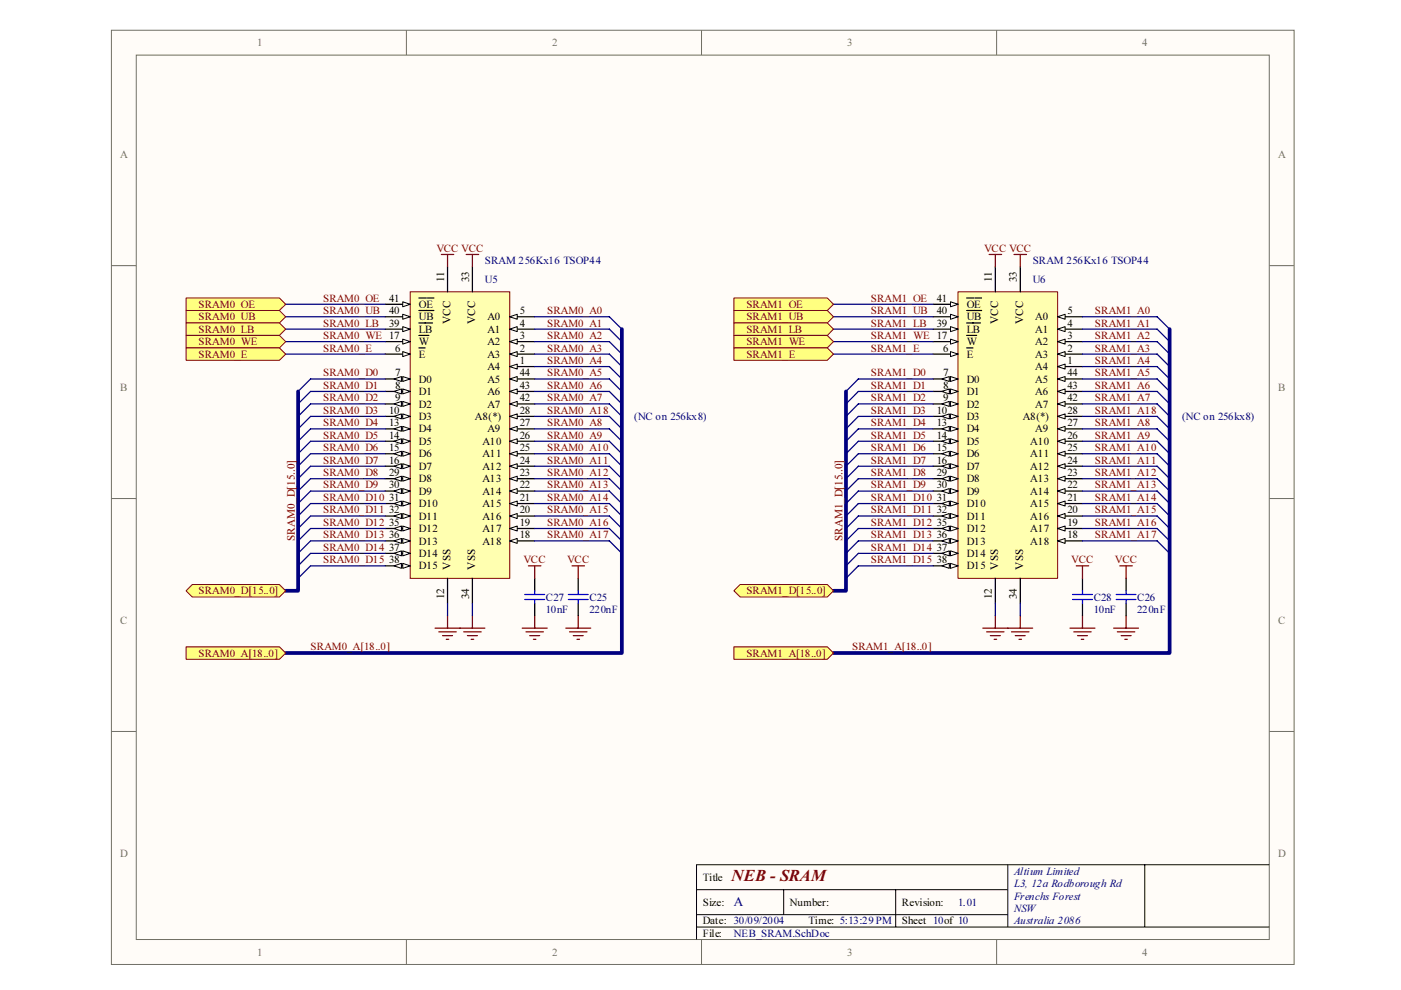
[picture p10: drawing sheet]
<svg xmlns="http://www.w3.org/2000/svg" width="297mm" height="210mm" viewBox="0 0 297 210" stroke-linecap="round" stroke-linejoin="round" font-family="sans-serif">
<g fill="#fffcf8" stroke="#706f64" stroke-width=".21">
<path d="M23.6 6.4h250.8v198.1h-250.8z" fill-rule="evenodd"/>
<path d="M28.9 11.7h240.2v187.5h-240.2z" fill-rule="evenodd"/>
</g>
<path d="M86.2 6.4v5.3M148.7 6.4v5.3M211.3 6.4v5.3M23.6 56.3h5.3M269.1 56.3h5.3M23.6 105.7h5.3M269.1 105.7h5.3M23.6 155.1h5.3M269.1 155.1h5.3M86.2 199.2v5.3M148.7 199.2v5.3M211.3 199.2v5.3" fill="none" stroke="#706f64" stroke-width=".21"/>
<path d="M147.7 188.6h66M147.7 196.6h121.4M147.7 193.9h66M166.2 188.6v5.3M189.9 188.6v8M213.7 183.3v13.3M242.7 183.3h-95v15.9M269.1 183.3h-26.4v13.3" fill="none" stroke="#000" stroke-width=".21"/>
<path d="M87 61.9h21.1v60.7h-21.1z" fill-rule="evenodd" fill="#ffffb0" stroke="#800000" stroke-width=".21"/>
<path d="M108.1 77.7h5.3" fill="none" stroke="#000" stroke-width=".26"/>
<path d="M108.1 77.7l1.6-.5v1.1z" fill="#fffcf8" stroke="#000" stroke-width=".21"/>
<path d="M108.1 75.1h5.3" fill="none" stroke="#000" stroke-width=".26"/>
<path d="M108.1 75.1l1.6-.6v1.1z" fill="#fffcf8" stroke="#000" stroke-width=".21"/>
<path d="M108.1 72.4h5.3" fill="none" stroke="#000" stroke-width=".26"/>
<path d="M108.1 72.4l1.6-.5v1.1z" fill="#fffcf8" stroke="#000" stroke-width=".21"/>
<path d="M108.1 69.8h5.3" fill="none" stroke="#000" stroke-width=".26"/>
<path d="M108.1 69.8l1.6-.5v1z" fill="#fffcf8" stroke="#000" stroke-width=".21"/>
<path d="M108.1 67.2h5.3" fill="none" stroke="#000" stroke-width=".26"/>
<path d="M108.1 67.2l1.6-.6v1.1z" fill="#fffcf8" stroke="#000" stroke-width=".21"/>
<path d="M81.7 75.1h5.3" fill="none" stroke="#000" stroke-width=".26"/>
<path d="M85.4 74.5l1.6 .6-1.6 .5z" fill="#fffcf8" stroke="#000" stroke-width=".21"/>
<path d="M94.9 56.6v5.3M81.7 72.4h5.3M88.8 73.8h1.3" fill="none" stroke="#000" stroke-width=".26"/>
<path d="M85.4 71.9l1.6 .5-1.6 .6z" fill="#fffcf8" stroke="#000" stroke-width=".21"/>
<path d="M88.8 71.1h2.1M108.1 114.7h5.3" fill="none" stroke="#000" stroke-width=".26"/>
<path d="M108.1 114.7l1.6-.5v1z" fill="#fffcf8" stroke="#000" stroke-width=".21"/>
<path d="M108.1 112.1h5.3" fill="none" stroke="#000" stroke-width=".26"/>
<path d="M108.1 112.1l1.6-.6v1.1z" fill="#fffcf8" stroke="#000" stroke-width=".21"/>
<path d="M108.1 109.4h5.3" fill="none" stroke="#000" stroke-width=".26"/>
<path d="M108.1 109.4l1.6-.5v1z" fill="#fffcf8" stroke="#000" stroke-width=".21"/>
<path d="M108.1 106.8h5.3" fill="none" stroke="#000" stroke-width=".26"/>
<path d="M108.1 106.8l1.6-.6v1.1z" fill="#fffcf8" stroke="#000" stroke-width=".21"/>
<path d="M81.7 80.3h5.3" fill="none" stroke="#000" stroke-width=".26"/>
<g fill="#fffcf8" stroke="#000" stroke-width=".21">
<path d="M85.4 79.8l1.6 .5-1.6 .6z"/>
<path d="M83.5 80.3l1.6-.5v1.1z"/>
</g>
<path d="M81.7 83h5.3" fill="none" stroke="#000" stroke-width=".26"/>
<g fill="#fffcf8" stroke="#000" stroke-width=".21">
<path d="M85.4 82.5l1.6 .5-1.6 .5z"/>
<path d="M83.5 83l1.6-.5v1z"/>
</g>
<path d="M81.7 85.6h5.3" fill="none" stroke="#000" stroke-width=".26"/>
<g fill="#fffcf8" stroke="#000" stroke-width=".21">
<path d="M85.4 85.1l1.6 .5-1.6 .6z"/>
<path d="M83.5 85.6l1.6-.5v1.1z"/>
</g>
<path d="M81.7 88.3h5.3M94.9 122.6v5.3" fill="none" stroke="#000" stroke-width=".26"/>
<g fill="#fffcf8" stroke="#000" stroke-width=".21">
<path d="M85.4 87.8l1.6 .5-1.6 .5z"/>
<path d="M83.5 88.3l1.6-.5v1z"/>
</g>
<path d="M81.7 90.9h5.3" fill="none" stroke="#000" stroke-width=".26"/>
<g fill="#fffcf8" stroke="#000" stroke-width=".21">
<path d="M85.4 90.4l1.6 .5-1.6 .5z"/>
<path d="M83.5 90.9l1.6-.5v1z"/>
</g>
<path d="M100.2 56.6v5.3M81.7 93.6h5.3" fill="none" stroke="#000" stroke-width=".26"/>
<g fill="#fffcf8" stroke="#000" stroke-width=".21">
<path d="M85.4 93l1.6 .6-1.6 .5z"/>
<path d="M83.5 93.6l1.6-.6v1.1z"/>
</g>
<path d="M81.7 96.2h5.3" fill="none" stroke="#000" stroke-width=".26"/>
<g fill="#fffcf8" stroke="#000" stroke-width=".21">
<path d="M85.4 95.7l1.6 .5-1.6 .5z"/>
<path d="M83.5 96.2l1.6-.5v1z"/>
</g>
<path d="M81.7 98.8h5.3M100.2 122.6v5.3" fill="none" stroke="#000" stroke-width=".26"/>
<g fill="#fffcf8" stroke="#000" stroke-width=".21">
<path d="M85.4 98.3l1.6 .5-1.6 .6z"/>
<path d="M83.5 98.8l1.6-.5v1.1z"/>
</g>
<path d="M108.1 104.1h5.3" fill="none" stroke="#000" stroke-width=".26"/>
<path d="M108.1 104.1l1.6-.5v1z" fill="#fffcf8" stroke="#000" stroke-width=".21"/>
<path d="M108.1 101.5h5.3" fill="none" stroke="#000" stroke-width=".26"/>
<path d="M108.1 101.5l1.6-.5v1z" fill="#fffcf8" stroke="#000" stroke-width=".21"/>
<path d="M108.1 98.8h5.3" fill="none" stroke="#000" stroke-width=".26"/>
<path d="M108.1 98.8l1.6-.5v1.1z" fill="#fffcf8" stroke="#000" stroke-width=".21"/>
<path d="M108.1 96.2h5.3" fill="none" stroke="#000" stroke-width=".26"/>
<path d="M108.1 96.2l1.6-.5v1z" fill="#fffcf8" stroke="#000" stroke-width=".21"/>
<path d="M108.1 93.6h5.3" fill="none" stroke="#000" stroke-width=".26"/>
<path d="M108.1 93.6l1.6-.6v1.1z" fill="#fffcf8" stroke="#000" stroke-width=".21"/>
<path d="M81.7 69.8h5.3" fill="none" stroke="#000" stroke-width=".26"/>
<path d="M85.4 69.3l1.6 .5-1.6 .5z" fill="#fffcf8" stroke="#000" stroke-width=".21"/>
<path d="M88.8 68.5h2.9M108.1 90.9h5.3" fill="none" stroke="#000" stroke-width=".26"/>
<path d="M108.1 90.9l1.6-.5v1z" fill="#fffcf8" stroke="#000" stroke-width=".21"/>
<path d="M108.1 88.3h5.3" fill="none" stroke="#000" stroke-width=".26"/>
<path d="M108.1 88.3l1.6-.5v1z" fill="#fffcf8" stroke="#000" stroke-width=".21"/>
<path d="M108.1 85.6h5.3" fill="none" stroke="#000" stroke-width=".26"/>
<path d="M108.1 85.6l1.6-.5v1.1z" fill="#fffcf8" stroke="#000" stroke-width=".21"/>
<path d="M108.1 83h5.3" fill="none" stroke="#000" stroke-width=".26"/>
<path d="M108.1 83l1.6-.5v1z" fill="#fffcf8" stroke="#000" stroke-width=".21"/>
<path d="M108.1 80.3h5.3" fill="none" stroke="#000" stroke-width=".26"/>
<path d="M108.1 80.3l1.6-.5v1.1z" fill="#fffcf8" stroke="#000" stroke-width=".21"/>
<path d="M81.7 101.5h5.3" fill="none" stroke="#000" stroke-width=".26"/>
<g fill="#fffcf8" stroke="#000" stroke-width=".21">
<path d="M85.4 101l1.6 .5-1.6 .5z"/>
<path d="M83.5 101.5l1.6-.5v1z"/>
</g>
<path d="M81.7 104.1h5.3" fill="none" stroke="#000" stroke-width=".26"/>
<g fill="#fffcf8" stroke="#000" stroke-width=".21">
<path d="M85.4 103.6l1.6 .5-1.6 .5z"/>
<path d="M83.5 104.1l1.6-.5v1z"/>
</g>
<path d="M81.7 106.8h5.3" fill="none" stroke="#000" stroke-width=".26"/>
<g fill="#fffcf8" stroke="#000" stroke-width=".21">
<path d="M85.4 106.2l1.6 .6-1.6 .5z"/>
<path d="M83.5 106.8l1.6-.6v1.1z"/>
</g>
<path d="M81.7 109.4h5.3" fill="none" stroke="#000" stroke-width=".26"/>
<g fill="#fffcf8" stroke="#000" stroke-width=".21">
<path d="M85.4 108.9l1.6 .5-1.6 .5z"/>
<path d="M83.5 109.4l1.6-.5v1z"/>
</g>
<path d="M81.7 112.1h5.3" fill="none" stroke="#000" stroke-width=".26"/>
<g fill="#fffcf8" stroke="#000" stroke-width=".21">
<path d="M85.4 111.5l1.6 .6-1.6 .5z"/>
<path d="M83.5 112.1l1.6-.6v1.1z"/>
</g>
<path d="M81.7 114.7h5.3" fill="none" stroke="#000" stroke-width=".26"/>
<g fill="#fffcf8" stroke="#000" stroke-width=".21">
<path d="M85.4 114.2l1.6 .5-1.6 .5z"/>
<path d="M83.5 114.7l1.6-.5v1z"/>
</g>
<path d="M81.7 117.3h5.3" fill="none" stroke="#000" stroke-width=".26"/>
<g fill="#fffcf8" stroke="#000" stroke-width=".21">
<path d="M85.4 116.8l1.6 .5-1.6 .6z"/>
<path d="M83.5 117.3l1.6-.5v1.1z"/>
</g>
<path d="M81.7 120h5.3" fill="none" stroke="#000" stroke-width=".26"/>
<g fill="#fffcf8" stroke="#000" stroke-width=".21">
<path d="M85.4 119.4l1.6 .6-1.6 .5z"/>
<path d="M83.5 120l1.6-.6v1.1z"/>
</g>
<path d="M81.7 67.2h5.3" fill="none" stroke="#000" stroke-width=".26"/>
<path d="M85.4 66.6l1.6 .6-1.6 .5z" fill="#fffcf8" stroke="#000" stroke-width=".21"/>
<path d="M81.7 64.5h5.3M88.8 65.8h3.2" fill="none" stroke="#000" stroke-width=".26"/>
<path d="M85.4 64l1.6 .5-1.6 .5z" fill="#fffcf8" stroke="#000" stroke-width=".21"/>
<path d="M88.8 63.2h1.6M90.7 63.2h1.3" fill="none" stroke="#000" stroke-width=".26"/>
<g fill="none" stroke="#800000" stroke-width=".26">
<path d="M93.6 54h2.6M94.9 54v2.6M98.8 54h2.7M100.2 54v2.6M92.2 133.2h10.6M93 134h3.7M93.8 134.8h2.1M94.6 135.6h.5M94.9 130.5v2.7M98.3 134h3.7M99.1 134.8h2.1M99.9 135.6h.5"/>
<path d="M100.2 130.5v2.7"/>
</g>
<g fill="none" stroke="#000080" stroke-width=".26">
<path d="M60.6 67.2h21.1M60.6 69.8h21.1M60.6 72.4h21.1M60.6 75.1h21.1M60.6 64.5h21.1M113.4 67.2h15.8l2.6 2.6M113.4 69.8h15.8l2.6 2.6M113.4 72.4h15.8l2.6 2.7M113.4 75.1h15.8l2.6 2.6M113.4 77.7h15.8l2.6 2.6M81.7 80.3h-15.9l-2.6 2.7M81.7 83h-15.9l-2.6 2.6"/>
<path d="M81.7 85.6h-15.9l-2.6 2.7M81.7 88.3h-15.9l-2.6 2.6M81.7 90.9h-15.9l-2.6 2.7M81.7 93.6h-15.9l-2.6 2.6M81.7 96.2h-15.9l-2.6 2.6M81.7 98.8h-15.9l-2.6 2.7M113.4 80.3h15.8l2.6 2.7M113.4 83h15.8l2.6 2.6M113.4 85.6h15.8l2.6 2.7M113.4 88.3h15.8l2.6 2.6M113.4 90.9h15.8l2.6 2.7M113.4 93.6h15.8l2.6 2.6"/>
<path d="M113.4 96.2h15.8l2.6 2.6M113.4 98.8h15.8l2.6 2.7M81.7 101.5h-15.9l-2.6 2.6M81.7 104.1h-15.9l-2.6 2.7M81.7 106.8h-15.9l-2.6 2.6M81.7 109.4h-15.9l-2.6 2.7M81.7 112.1h-15.9l-2.6 2.6M81.7 114.7h-15.9l-2.6 2.6M81.7 117.3h-15.9l-2.6 2.7M81.7 120h-15.9l-2.6 2.6M113.4 101.5h15.8l2.6 2.6M113.4 104.1h15.8l2.6 2.7"/>
<path d="M113.4 106.8h15.8l2.6 2.6M113.4 109.4h15.8l2.6 2.7M113.4 112.1h15.8l2.6 2.6M113.4 114.7h15.8l2.6 2.6"/>
</g>
<g fill="#ffff80" stroke="#800000" stroke-width=".21">
<path d="M39.5 63.2h19.7l1.4 1.3-1.4 1.3h-19.7z" fill-rule="evenodd"/>
<path d="M39.5 65.8h19.7l1.4 1.4-1.4 1.3h-19.7z" fill-rule="evenodd"/>
<path d="M39.5 68.5h19.7l1.4 1.3-1.4 1.3h-19.7z" fill-rule="evenodd"/>
<path d="M39.5 71.1h19.7l1.4 1.3-1.4 1.4h-19.7z" fill-rule="evenodd"/>
<path d="M39.5 73.8h19.7l1.4 1.3-1.4 1.3h-19.7z" fill-rule="evenodd"/>
</g>
<path d="M63.2 83v42.3h-2.6" fill="none" stroke="#000080" stroke-width=".79"/>
<path d="M40.8 123.9h18.4l1.4 1.4-1.4 1.3h-18.4l-1.3-1.3z" fill-rule="evenodd" fill="#ffff80" stroke="#800000" stroke-width=".21"/>
<path d="M131.8 69.8v68.7h-71.2" fill="none" stroke="#000080" stroke-width=".79"/>
<path d="M39.5 137.1h19.7l1.4 1.4-1.4 1.3h-19.7z" fill-rule="evenodd" fill="#ffff80" stroke="#800000" stroke-width=".21"/>
<g fill="none" stroke="#800000" stroke-width=".26">
<path d="M112 120h2.7M113.4 120v2.6M121.3 120h2.6M122.6 120v2.6M110.7 133.2h5.3M111.5 134h3.7M112.3 134.8h2.1M113.1 135.6h.5M113.4 130.5v2.7M120 133.2h5.2M120.8 134h3.7M121.5 134.8h2.2"/>
<path d="M122.3 135.6h.6M122.6 130.5v2.7"/>
</g>
<path d="M113.4 122.6v2.7M113.4 127.9v2.6M122.6 122.6v2.7M122.6 127.9v2.6" fill="none" stroke="#000" stroke-width=".26"/>
<path d="M111.2 126h4.3M111.2 127.1h4.3M113.4 125.3v.7M113.4 127.1v.8M120.5 126h4.2M120.5 127.1h4.2M122.6 125.3v.7M122.6 127.1v.8" fill="none" stroke="#00f" stroke-width=".26"/>
<path d="M94.9 127.9v2.6M100.2 127.9v2.6" fill="none" stroke="#000080" stroke-width=".26"/>
<path d="M203.1 61.9h21.1v60.7h-21.1z" fill-rule="evenodd" fill="#ffffb0" stroke="#800000" stroke-width=".21"/>
<path d="M224.2 77.7h5.3" fill="none" stroke="#000" stroke-width=".26"/>
<path d="M224.2 77.7l1.6-.5v1.1z" fill="#fffcf8" stroke="#000" stroke-width=".21"/>
<path d="M224.2 75.1h5.3" fill="none" stroke="#000" stroke-width=".26"/>
<path d="M224.2 75.1l1.6-.6v1.1z" fill="#fffcf8" stroke="#000" stroke-width=".21"/>
<path d="M224.2 72.4h5.3" fill="none" stroke="#000" stroke-width=".26"/>
<path d="M224.2 72.4l1.6-.5v1.1z" fill="#fffcf8" stroke="#000" stroke-width=".21"/>
<path d="M224.2 69.8h5.3" fill="none" stroke="#000" stroke-width=".26"/>
<path d="M224.2 69.8l1.6-.5v1z" fill="#fffcf8" stroke="#000" stroke-width=".21"/>
<path d="M224.2 67.2h5.3" fill="none" stroke="#000" stroke-width=".26"/>
<path d="M224.2 67.2l1.6-.6v1.1z" fill="#fffcf8" stroke="#000" stroke-width=".21"/>
<path d="M197.8 75.1h5.3" fill="none" stroke="#000" stroke-width=".26"/>
<path d="M201.5 74.5l1.6 .6-1.6 .5z" fill="#fffcf8" stroke="#000" stroke-width=".21"/>
<path d="M211 56.6v5.3M197.8 72.4h5.3M205 73.8h1.3" fill="none" stroke="#000" stroke-width=".26"/>
<path d="M201.5 71.9l1.6 .5-1.6 .6z" fill="#fffcf8" stroke="#000" stroke-width=".21"/>
<path d="M205 71.1h2.1M224.2 114.7h5.3" fill="none" stroke="#000" stroke-width=".26"/>
<path d="M224.2 114.7l1.6-.5v1z" fill="#fffcf8" stroke="#000" stroke-width=".21"/>
<path d="M224.2 112.1h5.3" fill="none" stroke="#000" stroke-width=".26"/>
<path d="M224.2 112.1l1.6-.6v1.1z" fill="#fffcf8" stroke="#000" stroke-width=".21"/>
<path d="M224.2 109.4h5.3" fill="none" stroke="#000" stroke-width=".26"/>
<path d="M224.2 109.4l1.6-.5v1z" fill="#fffcf8" stroke="#000" stroke-width=".21"/>
<path d="M224.2 106.8h5.3" fill="none" stroke="#000" stroke-width=".26"/>
<path d="M224.2 106.8l1.6-.6v1.1z" fill="#fffcf8" stroke="#000" stroke-width=".21"/>
<path d="M197.8 80.3h5.3" fill="none" stroke="#000" stroke-width=".26"/>
<g fill="#fffcf8" stroke="#000" stroke-width=".21">
<path d="M201.5 79.8l1.6 .5-1.6 .6z"/>
<path d="M199.7 80.3l1.6-.5v1.1z"/>
</g>
<path d="M197.8 83h5.3" fill="none" stroke="#000" stroke-width=".26"/>
<g fill="#fffcf8" stroke="#000" stroke-width=".21">
<path d="M201.5 82.5l1.6 .5-1.6 .5z"/>
<path d="M199.7 83l1.6-.5v1z"/>
</g>
<path d="M197.8 85.6h5.3" fill="none" stroke="#000" stroke-width=".26"/>
<g fill="#fffcf8" stroke="#000" stroke-width=".21">
<path d="M201.5 85.1l1.6 .5-1.6 .6z"/>
<path d="M199.7 85.6l1.6-.5v1.1z"/>
</g>
<path d="M197.8 88.3h5.3M211 122.6v5.3" fill="none" stroke="#000" stroke-width=".26"/>
<g fill="#fffcf8" stroke="#000" stroke-width=".21">
<path d="M201.5 87.8l1.6 .5-1.6 .5z"/>
<path d="M199.7 88.3l1.6-.5v1z"/>
</g>
<path d="M197.8 90.9h5.3" fill="none" stroke="#000" stroke-width=".26"/>
<g fill="#fffcf8" stroke="#000" stroke-width=".21">
<path d="M201.5 90.4l1.6 .5-1.6 .5z"/>
<path d="M199.7 90.9l1.6-.5v1z"/>
</g>
<path d="M216.3 56.6v5.3M197.8 93.6h5.3" fill="none" stroke="#000" stroke-width=".26"/>
<g fill="#fffcf8" stroke="#000" stroke-width=".21">
<path d="M201.5 93l1.6 .6-1.6 .5z"/>
<path d="M199.7 93.6l1.6-.6v1.1z"/>
</g>
<path d="M197.8 96.2h5.3" fill="none" stroke="#000" stroke-width=".26"/>
<g fill="#fffcf8" stroke="#000" stroke-width=".21">
<path d="M201.5 95.7l1.6 .5-1.6 .5z"/>
<path d="M199.7 96.2l1.6-.5v1z"/>
</g>
<path d="M197.8 98.8h5.3M216.3 122.6v5.3" fill="none" stroke="#000" stroke-width=".26"/>
<g fill="#fffcf8" stroke="#000" stroke-width=".21">
<path d="M201.5 98.3l1.6 .5-1.6 .6z"/>
<path d="M199.7 98.8l1.6-.5v1.1z"/>
</g>
<path d="M224.2 104.1h5.3" fill="none" stroke="#000" stroke-width=".26"/>
<path d="M224.2 104.1l1.6-.5v1z" fill="#fffcf8" stroke="#000" stroke-width=".21"/>
<path d="M224.2 101.5h5.3" fill="none" stroke="#000" stroke-width=".26"/>
<path d="M224.2 101.5l1.6-.5v1z" fill="#fffcf8" stroke="#000" stroke-width=".21"/>
<path d="M224.2 98.8h5.3" fill="none" stroke="#000" stroke-width=".26"/>
<path d="M224.2 98.8l1.6-.5v1.1z" fill="#fffcf8" stroke="#000" stroke-width=".21"/>
<path d="M224.2 96.2h5.3" fill="none" stroke="#000" stroke-width=".26"/>
<path d="M224.2 96.2l1.6-.5v1z" fill="#fffcf8" stroke="#000" stroke-width=".21"/>
<path d="M224.2 93.6h5.3" fill="none" stroke="#000" stroke-width=".26"/>
<path d="M224.2 93.6l1.6-.6v1.1z" fill="#fffcf8" stroke="#000" stroke-width=".21"/>
<path d="M197.8 69.8h5.3" fill="none" stroke="#000" stroke-width=".26"/>
<path d="M201.5 69.3l1.6 .5-1.6 .5z" fill="#fffcf8" stroke="#000" stroke-width=".21"/>
<path d="M205 68.5h2.9M224.2 90.9h5.3" fill="none" stroke="#000" stroke-width=".26"/>
<path d="M224.2 90.9l1.6-.5v1z" fill="#fffcf8" stroke="#000" stroke-width=".21"/>
<path d="M224.2 88.3h5.3" fill="none" stroke="#000" stroke-width=".26"/>
<path d="M224.2 88.3l1.6-.5v1z" fill="#fffcf8" stroke="#000" stroke-width=".21"/>
<path d="M224.2 85.6h5.3" fill="none" stroke="#000" stroke-width=".26"/>
<path d="M224.2 85.6l1.6-.5v1.1z" fill="#fffcf8" stroke="#000" stroke-width=".21"/>
<path d="M224.2 83h5.3" fill="none" stroke="#000" stroke-width=".26"/>
<path d="M224.2 83l1.6-.5v1z" fill="#fffcf8" stroke="#000" stroke-width=".21"/>
<path d="M224.2 80.3h5.3" fill="none" stroke="#000" stroke-width=".26"/>
<path d="M224.2 80.3l1.6-.5v1.1z" fill="#fffcf8" stroke="#000" stroke-width=".21"/>
<path d="M197.8 101.5h5.3" fill="none" stroke="#000" stroke-width=".26"/>
<g fill="#fffcf8" stroke="#000" stroke-width=".21">
<path d="M201.5 101l1.6 .5-1.6 .5z"/>
<path d="M199.7 101.5l1.6-.5v1z"/>
</g>
<path d="M197.8 104.1h5.3" fill="none" stroke="#000" stroke-width=".26"/>
<g fill="#fffcf8" stroke="#000" stroke-width=".21">
<path d="M201.5 103.6l1.6 .5-1.6 .5z"/>
<path d="M199.7 104.1l1.6-.5v1z"/>
</g>
<path d="M197.8 106.8h5.3" fill="none" stroke="#000" stroke-width=".26"/>
<g fill="#fffcf8" stroke="#000" stroke-width=".21">
<path d="M201.5 106.2l1.6 .6-1.6 .5z"/>
<path d="M199.7 106.8l1.6-.6v1.1z"/>
</g>
<path d="M197.8 109.4h5.3" fill="none" stroke="#000" stroke-width=".26"/>
<g fill="#fffcf8" stroke="#000" stroke-width=".21">
<path d="M201.5 108.9l1.6 .5-1.6 .5z"/>
<path d="M199.7 109.4l1.6-.5v1z"/>
</g>
<path d="M197.8 112.1h5.3" fill="none" stroke="#000" stroke-width=".26"/>
<g fill="#fffcf8" stroke="#000" stroke-width=".21">
<path d="M201.5 111.5l1.6 .6-1.6 .5z"/>
<path d="M199.7 112.1l1.6-.6v1.1z"/>
</g>
<path d="M197.8 114.7h5.3" fill="none" stroke="#000" stroke-width=".26"/>
<g fill="#fffcf8" stroke="#000" stroke-width=".21">
<path d="M201.5 114.2l1.6 .5-1.6 .5z"/>
<path d="M199.7 114.7l1.6-.5v1z"/>
</g>
<path d="M197.8 117.3h5.3" fill="none" stroke="#000" stroke-width=".26"/>
<g fill="#fffcf8" stroke="#000" stroke-width=".21">
<path d="M201.5 116.8l1.6 .5-1.6 .6z"/>
<path d="M199.7 117.3l1.6-.5v1.1z"/>
</g>
<path d="M197.8 120h5.3" fill="none" stroke="#000" stroke-width=".26"/>
<g fill="#fffcf8" stroke="#000" stroke-width=".21">
<path d="M201.5 119.4l1.6 .6-1.6 .5z"/>
<path d="M199.7 120l1.6-.6v1.1z"/>
</g>
<path d="M197.8 67.2h5.3" fill="none" stroke="#000" stroke-width=".26"/>
<path d="M201.5 66.6l1.6 .6-1.6 .5z" fill="#fffcf8" stroke="#000" stroke-width=".21"/>
<path d="M197.8 64.5h5.3M205 65.8h3.1" fill="none" stroke="#000" stroke-width=".26"/>
<path d="M201.5 64l1.6 .5-1.6 .5z" fill="#fffcf8" stroke="#000" stroke-width=".21"/>
<path d="M205 63.2h1.5M206.8 63.2h1.3" fill="none" stroke="#000" stroke-width=".26"/>
<g fill="none" stroke="#800000" stroke-width=".26">
<path d="M209.7 54h2.7M211 54v2.6M215 54h2.6M216.3 54v2.6M208.4 133.2h10.5M209.2 134h3.7M210 134.8h2.1M210.8 135.6h.5M211 130.5v2.7M214.5 134h3.7M215.3 134.8h2.1M216 135.6h.6"/>
<path d="M216.3 130.5v2.7"/>
</g>
<g fill="none" stroke="#000080" stroke-width=".26">
<path d="M176.7 67.2h21.1M176.7 69.8h21.1M176.7 72.4h21.1M176.7 75.1h21.1M176.7 64.5h21.1M229.5 67.2h15.8l2.7 2.6M229.5 69.8h15.8l2.7 2.6M229.5 72.4h15.8l2.7 2.7M229.5 75.1h15.8l2.7 2.6M229.5 77.7h15.8l2.7 2.6M197.8 80.3h-15.8l-2.6 2.7M197.8 83h-15.8l-2.6 2.6"/>
<path d="M197.8 85.6h-15.8l-2.6 2.7M197.8 88.3h-15.8l-2.6 2.6M197.8 90.9h-15.8l-2.6 2.7M197.8 93.6h-15.8l-2.6 2.6M197.8 96.2h-15.8l-2.6 2.6M197.8 98.8h-15.8l-2.6 2.7M229.5 80.3h15.8l2.7 2.7M229.5 83h15.8l2.7 2.6M229.5 85.6h15.8l2.7 2.7M229.5 88.3h15.8l2.7 2.6M229.5 90.9h15.8l2.7 2.7M229.5 93.6h15.8l2.7 2.6"/>
<path d="M229.5 96.2h15.8l2.7 2.6M229.5 98.8h15.8l2.7 2.7M197.8 101.5h-15.8l-2.6 2.6M197.8 104.1h-15.8l-2.6 2.7M197.8 106.8h-15.8l-2.6 2.6M197.8 109.4h-15.8l-2.6 2.7M197.8 112.1h-15.8l-2.6 2.6M197.8 114.7h-15.8l-2.6 2.6M197.8 117.3h-15.8l-2.6 2.7M197.8 120h-15.8l-2.6 2.6M229.5 101.5h15.8l2.7 2.6M229.5 104.1h15.8l2.7 2.7"/>
<path d="M229.5 106.8h15.8l2.7 2.6M229.5 109.4h15.8l2.7 2.7M229.5 112.1h15.8l2.7 2.6M229.5 114.7h15.8l2.7 2.6"/>
</g>
<g fill="#ffff80" stroke="#800000" stroke-width=".21">
<path d="M155.6 63.2h19.8l1.3 1.3-1.3 1.3h-19.8z" fill-rule="evenodd"/>
<path d="M155.6 65.8h19.8l1.3 1.4-1.3 1.3h-19.8z" fill-rule="evenodd"/>
<path d="M155.6 68.5h19.8l1.3 1.3-1.3 1.3h-19.8z" fill-rule="evenodd"/>
<path d="M155.6 71.1h19.8l1.3 1.3-1.3 1.4h-19.8z" fill-rule="evenodd"/>
<path d="M155.6 73.8h19.8l1.3 1.3-1.3 1.3h-19.8z" fill-rule="evenodd"/>
</g>
<path d="M179.4 83v42.3h-2.7" fill="none" stroke="#000080" stroke-width=".79"/>
<path d="M155.6 125.3l1.3-1.4h18.5l1.3 1.4-1.3 1.3h-18.5z" fill-rule="evenodd" fill="#ffff80" stroke="#800000" stroke-width=".21"/>
<path d="M248 69.8v68.7h-71.3" fill="none" stroke="#000080" stroke-width=".79"/>
<path d="M155.6 137.1h19.8l1.3 1.4-1.3 1.3h-19.8z" fill-rule="evenodd" fill="#ffff80" stroke="#800000" stroke-width=".21"/>
<g fill="none" stroke="#800000" stroke-width=".26">
<path d="M228.2 120h2.6M229.5 120v2.6M237.4 120h2.7M238.8 120v2.6M226.9 133.2h5.3M227.7 134h3.6M228.4 134.8h2.2M229.3 135.6h.5M229.5 130.5v2.7M236.1 133.2h5.3M236.9 134h3.7M237.7 134.8h2.1"/>
<path d="M238.5 135.6h.5M238.8 130.5v2.7"/>
</g>
<path d="M229.5 122.6v2.7M229.5 127.9v2.6M238.8 122.6v2.7M238.8 127.9v2.6" fill="none" stroke="#000" stroke-width=".26"/>
<path d="M227.4 126h4.2M227.4 127.1h4.2M229.5 125.3v.7M229.5 127.1v.8M236.6 126h4.3M236.6 127.1h4.3M238.8 125.3v.7M238.8 127.1v.8" fill="none" stroke="#00f" stroke-width=".26"/>
<path d="M211 127.9v2.6M216.3 127.9v2.6" fill="none" stroke="#000080" stroke-width=".26"/>
<text font-size="3.6" fill="#800000" x="155.1" y="186.8">NEB - SRAM</text>
<text font-size="2.9" fill="#000080" x="155.6" y="192.2">A</text>
<g font-size="2.4" fill="#706f64">
<text x="54.5" y="9.8">1</text>
<text x="117.1" y="9.8">2</text>
<text x="179.6" y="9.8">3</text>
<text x="242.2" y="9.8">4</text>
<text x="25.5" y="33.6">A</text>
<text x="271" y="33.6">A</text>
<text x="25.5" y="83">B</text>
<text x="271" y="83">B</text>
<text x="25.5" y="132.4">C</text>
<text x="271" y="132.4">C</text>
<text x="25.5" y="181.7">D</text>
<text x="271" y="181.7">D</text>
<text x="54.5" y="202.6">1</text>
<text x="117.1" y="202.6">2</text>
<text x="179.6" y="202.6">3</text>
<text x="242.2" y="202.6">4</text>
</g>
<g font-size="2.4" fill="#800000">
<text x="92.5" y="53.4">VCC VCC</text>
<text x="208.7" y="53.4">VCC VCC</text>
<text x="42.1" y="65.3">SRAM0_OE</text>
<text x="68.5" y="64">SRAM0_OE</text>
<text x="158.2" y="65.3">SRAM1_OE</text>
<text x="184.7" y="64">SRAM1_OE</text>
<text x="42.1" y="67.9">SRAM0_UB</text>
<text x="42.1" y="70.5">SRAM0_LB</text>
<text x="68.5" y="66.6">SRAM0_UB</text>
<text x="68.5" y="69.2">SRAM0_LB</text>
<text x="68.5" y="71.9">SRAM0_WE 17</text>
<text x="116" y="66.6">SRAM0_A0</text>
<text x="116" y="69.2">SRAM0_A1</text>
<text x="116" y="71.9">SRAM0_A2</text>
<text x="158.2" y="67.9">SRAM1_UB</text>
<text x="158.2" y="70.5">SRAM1_LB</text>
<text x="184.7" y="66.6">SRAM1_UB</text>
<text x="184.7" y="69.2">SRAM1_LB</text>
<text x="184.7" y="71.9">SRAM1_WE 17</text>
<text x="232.2" y="66.6">SRAM1_A0</text>
<text x="232.2" y="69.2">SRAM1_A1</text>
<text x="232.2" y="71.9">SRAM1_A2</text>
<text x="42.1" y="73.2">SRAM0_WE</text>
<text x="42.1" y="75.8">SRAM0_E</text>
<text x="68.5" y="74.5">SRAM0_E</text>
<text x="116" y="74.5">SRAM0_A3</text>
<text x="116" y="77.2">SRAM0_A4</text>
<text x="158.2" y="73.2">SRAM1_WE</text>
<text x="158.2" y="75.8">SRAM1_E</text>
<text x="184.7" y="74.5">SRAM1_E</text>
<text x="232.2" y="74.5">SRAM1_A3</text>
<text x="232.2" y="77.2">SRAM1_A4</text>
<text x="68.5" y="79.8">SRAM0_D0</text>
<text x="68.5" y="82.4">SRAM0_D1</text>
<text x="116" y="79.8">SRAM0_A5</text>
<text x="116" y="82.4">SRAM0_A6</text>
<text x="184.7" y="79.8">SRAM1_D0</text>
<text x="184.7" y="82.4">SRAM1_D1</text>
<text x="232.2" y="79.8">SRAM1_A5</text>
<text x="232.2" y="82.4">SRAM1_A6</text>
<text x="68.5" y="85.1">SRAM0_D2</text>
<text x="68.5" y="87.7">SRAM0_D3</text>
<text x="116" y="85.1">SRAM0_A7</text>
<text x="116" y="87.7">SRAM0_A18</text>
<text x="184.7" y="85.1">SRAM1_D2</text>
<text x="184.7" y="87.7">SRAM1_D3</text>
<text x="232.2" y="85.1">SRAM1_A7</text>
<text x="232.2" y="87.7">SRAM1_A18</text>
<text x="68.5" y="90.4">SRAM0_D4</text>
<text x="68.5" y="93">SRAM0_D5</text>
<text x="68.5" y="95.7">SRAM0_D6</text>
<text x="116" y="90.4">SRAM0_A8</text>
<text x="116" y="93">SRAM0_A9</text>
<text x="116" y="95.7">SRAM0_A10</text>
<text x="184.7" y="90.4">SRAM1_D4</text>
<text x="184.7" y="93">SRAM1_D5</text>
<text x="184.7" y="95.7">SRAM1_D6</text>
<text x="232.2" y="90.4">SRAM1_A8</text>
<text x="232.2" y="93">SRAM1_A9</text>
<text x="232.2" y="95.7">SRAM1_A10</text>
<text x="68.5" y="98.3">SRAM0_D7</text>
<text x="68.5" y="100.9">SRAM0_D8</text>
<text x="116" y="98.3">SRAM0_A11</text>
<text x="116" y="100.9">SRAM0_A12</text>
<text x="184.7" y="98.3">SRAM1_D7</text>
<text x="184.7" y="100.9">SRAM1_D8</text>
<text x="232.2" y="98.3">SRAM1_A11</text>
<text x="232.2" y="100.9">SRAM1_A12</text>
<text x="68.5" y="103.6">SRAM0_D9</text>
<text x="68.5" y="106.2">SRAM0_D10</text>
<text x="116" y="103.6">SRAM0_A13</text>
<text x="116" y="106.2">SRAM0_A14</text>
<text x="184.7" y="103.6">SRAM1_D9</text>
<text x="184.7" y="106.2">SRAM1_D10</text>
<text x="232.2" y="103.6">SRAM1_A13</text>
<text x="232.2" y="106.2">SRAM1_A14</text>
<text x="68.5" y="108.9">SRAM0_D11</text>
<text x="68.5" y="111.5">SRAM0_D12</text>
<text x="116" y="108.9">SRAM0_A15</text>
<text x="116" y="111.5">SRAM0_A16</text>
<text x="184.7" y="108.9">SRAM1_D11</text>
<text x="184.7" y="111.5">SRAM1_D12</text>
<text x="232.2" y="108.9">SRAM1_A15</text>
<text x="232.2" y="111.5">SRAM1_A16</text>
<text x="62.5" y="114.7" transform="rotate(-90 62.5 114.7)">SRAM0_D[15..0]</text>
<text x="68.5" y="114.1">SRAM0_D13</text>
<text x="68.5" y="116.8">SRAM0_D14</text>
<text x="68.5" y="119.4">SRAM0_D15</text>
<text x="111" y="119.4">VCC</text>
<text x="116" y="114.1">SRAM0_A17</text>
<text x="120.2" y="119.4">VCC</text>
<text x="178.6" y="114.7" transform="rotate(-90 178.6 114.7)">SRAM1_D[15..0]</text>
<text x="184.7" y="114.1">SRAM1_D13</text>
<text x="184.7" y="116.8">SRAM1_D14</text>
<text x="184.7" y="119.4">SRAM1_D15</text>
<text x="227.1" y="119.4">VCC</text>
<text x="232.2" y="114.1">SRAM1_A17</text>
<text x="236.4" y="119.4">VCC</text>
<text x="42.1" y="126">SRAM0_D[15..0]</text>
<text x="158.2" y="126">SRAM1_D[15..0]</text>
<text x="65.9" y="137.9">SRAM0_A[18..0]</text>
<text x="180.7" y="137.9">SRAM1_A[18..0]</text>
<text x="42.1" y="139.2">SRAM0_A[18..0]</text>
<text x="158.2" y="139.2">SRAM1_A[18..0]</text>
</g>
<g font-size="2.4">
<text x="94.2" y="59.8" transform="rotate(-90 94.2 59.8)">11</text>
<text x="99.5" y="59.8" transform="rotate(-90 99.5 59.8)">33</text>
<text x="210.3" y="59.8" transform="rotate(-90 210.3 59.8)">11</text>
<text x="215.6" y="59.8" transform="rotate(-90 215.6 59.8)">33</text>
<text x="82.5" y="64">41</text>
<text x="88.8" y="65.3">OE</text>
<text x="198.6" y="64">41</text>
<text x="205" y="65.3">OE</text>
<text x="82.5" y="69.2">39</text>
<text x="82.5" y="66.6">40</text>
<text x="88.8" y="70.5">LB</text>
<text x="88.8" y="67.9">UB</text>
<text x="95.5" y="68.7" transform="rotate(-90 95.5 68.7)">VCC</text>
<text x="100.8" y="68.7" transform="rotate(-90 100.8 68.7)">VCC</text>
<text x="103.3" y="70.5">A1</text>
<text x="103.3" y="67.9">A0</text>
<text x="110.2" y="71.9">3</text>
<text x="110.2" y="69.2">4</text>
<text x="110.2" y="66.6">5</text>
<text x="198.6" y="69.2">39</text>
<text x="198.6" y="66.6">40</text>
<text x="205" y="70.5">LB</text>
<text x="205" y="67.9">UB</text>
<text x="211.6" y="68.7" transform="rotate(-90 211.6 68.7)">VCC</text>
<text x="216.9" y="68.7" transform="rotate(-90 216.9 68.7)">VCC</text>
<text x="219.5" y="70.5">A1</text>
<text x="219.5" y="67.9">A0</text>
<text x="226.4" y="71.9">3</text>
<text x="226.4" y="69.2">4</text>
<text x="226.4" y="66.6">5</text>
<text x="83.8" y="74.5">6</text>
<text x="88.8" y="75.8">E</text>
<text x="88.8" y="73.2">W</text>
<text x="103.3" y="75.8">A3</text>
<text x="103.3" y="73.2">A2</text>
<text x="110.2" y="77.2">1</text>
<text x="110.2" y="74.5">2</text>
<text x="200" y="74.5">6</text>
<text x="205" y="75.8">E</text>
<text x="205" y="73.2">W</text>
<text x="219.5" y="75.8">A3</text>
<text x="219.5" y="73.2">A2</text>
<text x="226.4" y="77.2">1</text>
<text x="226.4" y="74.5">2</text>
<text x="83.8" y="79.8">7</text>
<text x="83.8" y="82.4">8</text>
<text x="88.8" y="81.1">D0</text>
<text x="88.8" y="83.8">D1</text>
<text x="103.3" y="78.5">A4</text>
<text x="103.3" y="83.8">A6</text>
<text x="103.3" y="81.1">A5</text>
<text x="110.2" y="82.4">43</text>
<text x="110.2" y="79.8">44</text>
<text x="200" y="79.8">7</text>
<text x="200" y="82.4">8</text>
<text x="205" y="81.1">D0</text>
<text x="205" y="83.8">D1</text>
<text x="219.5" y="78.5">A4</text>
<text x="219.5" y="83.8">A6</text>
<text x="219.5" y="81.1">A5</text>
<text x="226.4" y="82.4">43</text>
<text x="226.4" y="79.8">44</text>
<text x="82.5" y="87.7">10</text>
<text x="83.8" y="85.1">9</text>
<text x="88.8" y="86.4">D2</text>
<text x="88.8" y="89">D3</text>
<text x="100.7" y="89">A8(*)</text>
<text x="103.3" y="86.4">A7</text>
<text x="110.2" y="85.1">42</text>
<text x="110.2" y="87.7">28</text>
<text x="198.6" y="87.7">10</text>
<text x="200" y="85.1">9</text>
<text x="205" y="86.4">D2</text>
<text x="205" y="89">D3</text>
<text x="216.8" y="89">A8(*)</text>
<text x="219.5" y="86.4">A7</text>
<text x="226.4" y="85.1">42</text>
<text x="226.4" y="87.7">28</text>
<text x="82.5" y="90.4">13</text>
<text x="82.5" y="93">14</text>
<text x="82.5" y="95.7">15</text>
<text x="88.8" y="91.7">D4</text>
<text x="88.8" y="94.3">D5</text>
<text x="102.3" y="94.3">A10</text>
<text x="103.3" y="91.7">A9</text>
<text x="110.2" y="90.4">27</text>
<text x="110.2" y="95.7">25</text>
<text x="110.2" y="93">26</text>
<text x="198.6" y="90.4">13</text>
<text x="198.6" y="93">14</text>
<text x="198.6" y="95.7">15</text>
<text x="205" y="91.7">D4</text>
<text x="205" y="94.3">D5</text>
<text x="218.4" y="94.3">A10</text>
<text x="219.5" y="91.7">A9</text>
<text x="226.4" y="90.4">27</text>
<text x="226.4" y="95.7">25</text>
<text x="226.4" y="93">26</text>
<text x="82.5" y="98.3">16</text>
<text x="82.5" y="100.9">29</text>
<text x="88.8" y="97">D6</text>
<text x="88.8" y="99.6">D7</text>
<text x="102.3" y="99.6">A12</text>
<text x="102.3" y="97">A11</text>
<text x="110.2" y="100.9">23</text>
<text x="110.2" y="98.3">24</text>
<text x="198.6" y="98.3">16</text>
<text x="198.6" y="100.9">29</text>
<text x="205" y="97">D6</text>
<text x="205" y="99.6">D7</text>
<text x="218.4" y="99.6">A12</text>
<text x="218.4" y="97">A11</text>
<text x="226.4" y="100.9">23</text>
<text x="226.4" y="98.3">24</text>
<text x="82.5" y="103.6">30</text>
<text x="82.5" y="106.2">31</text>
<text x="88.8" y="102.3">D8</text>
<text x="88.8" y="104.9">D9</text>
<text x="88.8" y="107.5">D10</text>
<text x="102.3" y="107.5">A15</text>
<text x="102.3" y="104.9">A14</text>
<text x="102.3" y="102.3">A13</text>
<text x="110.2" y="106.2">21</text>
<text x="110.2" y="103.6">22</text>
<text x="198.6" y="103.6">30</text>
<text x="198.6" y="106.2">31</text>
<text x="205" y="102.3">D8</text>
<text x="205" y="104.9">D9</text>
<text x="205" y="107.5">D10</text>
<text x="218.4" y="107.5">A15</text>
<text x="218.4" y="104.9">A14</text>
<text x="218.4" y="102.3">A13</text>
<text x="226.4" y="106.2">21</text>
<text x="226.4" y="103.6">22</text>
<text x="82.5" y="108.9">32</text>
<text x="82.5" y="111.5">35</text>
<text x="88.8" y="110.2">D11</text>
<text x="88.8" y="112.8">D12</text>
<text x="102.3" y="112.8">A17</text>
<text x="102.3" y="110.2">A16</text>
<text x="110.2" y="111.5">19</text>
<text x="110.2" y="108.9">20</text>
<text x="198.6" y="108.9">32</text>
<text x="198.6" y="111.5">35</text>
<text x="205" y="110.2">D11</text>
<text x="205" y="112.8">D12</text>
<text x="218.4" y="112.8">A17</text>
<text x="218.4" y="110.2">A16</text>
<text x="226.4" y="111.5">19</text>
<text x="226.4" y="108.9">20</text>
<text x="82.5" y="114.1">36</text>
<text x="82.5" y="116.8">37</text>
<text x="82.5" y="119.4">38</text>
<text x="88.8" y="115.5">D13</text>
<text x="88.8" y="118.1">D14</text>
<text x="102.3" y="115.5">A18</text>
<text x="110.2" y="114.1">18</text>
<text x="198.6" y="114.1">36</text>
<text x="198.6" y="116.8">37</text>
<text x="198.6" y="119.4">38</text>
<text x="205" y="115.5">D13</text>
<text x="205" y="118.1">D14</text>
<text x="218.4" y="115.5">A18</text>
<text x="226.4" y="114.1">18</text>
<text x="88.8" y="120.7">D15</text>
<text x="95.5" y="120.8" transform="rotate(-90 95.5 120.8)">VSS</text>
<text x="100.8" y="120.8" transform="rotate(-90 100.8 120.8)">VSS</text>
<text x="205" y="120.7">D15</text>
<text x="211.6" y="120.8" transform="rotate(-90 211.6 120.8)">VSS</text>
<text x="216.9" y="120.8" transform="rotate(-90 216.9 120.8)">VSS</text>
<text x="94.2" y="127.1" transform="rotate(-90 94.2 127.1)">12</text>
<text x="99.5" y="127.1" transform="rotate(-90 99.5 127.1)">34</text>
<text x="210.3" y="127.1" transform="rotate(-90 210.3 127.1)">12</text>
<text x="215.6" y="127.1" transform="rotate(-90 215.6 127.1)">34</text>
<text x="149" y="186.8">Title</text>
<text x="149" y="192">Size:</text>
<text x="149" y="196">Date: 30/09/2004</text>
<text x="167.5" y="192">Number:</text>
<text x="171.4" y="196">Time: 5:13:29 PM</text>
<text x="191.2" y="192">Revision:</text>
<text x="191.2" y="196">Sheet 10of 10</text>
<text x="149" y="198.6">File:</text>
</g>
<g font-size="2.4" fill="#000080">
<text x="102.8" y="60">U5</text>
<text x="102.8" y="56">SRAM 256Kx16 TSOP44</text>
<text x="219" y="60">U6</text>
<text x="219" y="56">SRAM 256Kx16 TSOP44</text>
<text x="134.5" y="89">(NC on 256kx8)</text>
<text x="250.6" y="89">(NC on 256kx8)</text>
<text x="115.8" y="127.3">C27</text>
<text x="115.8" y="130">10nF</text>
<text x="125" y="127.3">C25</text>
<text x="125" y="130">220nF</text>
<text x="231.9" y="127.3">C28</text>
<text x="231.9" y="130">10nF</text>
<text x="241.1" y="127.3">C26</text>
<text x="241.1" y="130">220nF</text>
<text x="215" y="185.4">Altium Limited</text>
<text x="215" y="188.1">L3, 12a Rodborough Rd</text>
<text x="215" y="190.7">Frenchs Forest</text>
<text x="203.1" y="192">1.01</text>
<text x="215" y="193.4">NSW</text>
<text x="215" y="196">Australia 2086</text>
<text x="155.6" y="198.6">NEB_SRAM.SchDoc</text>
</g>
</svg>
